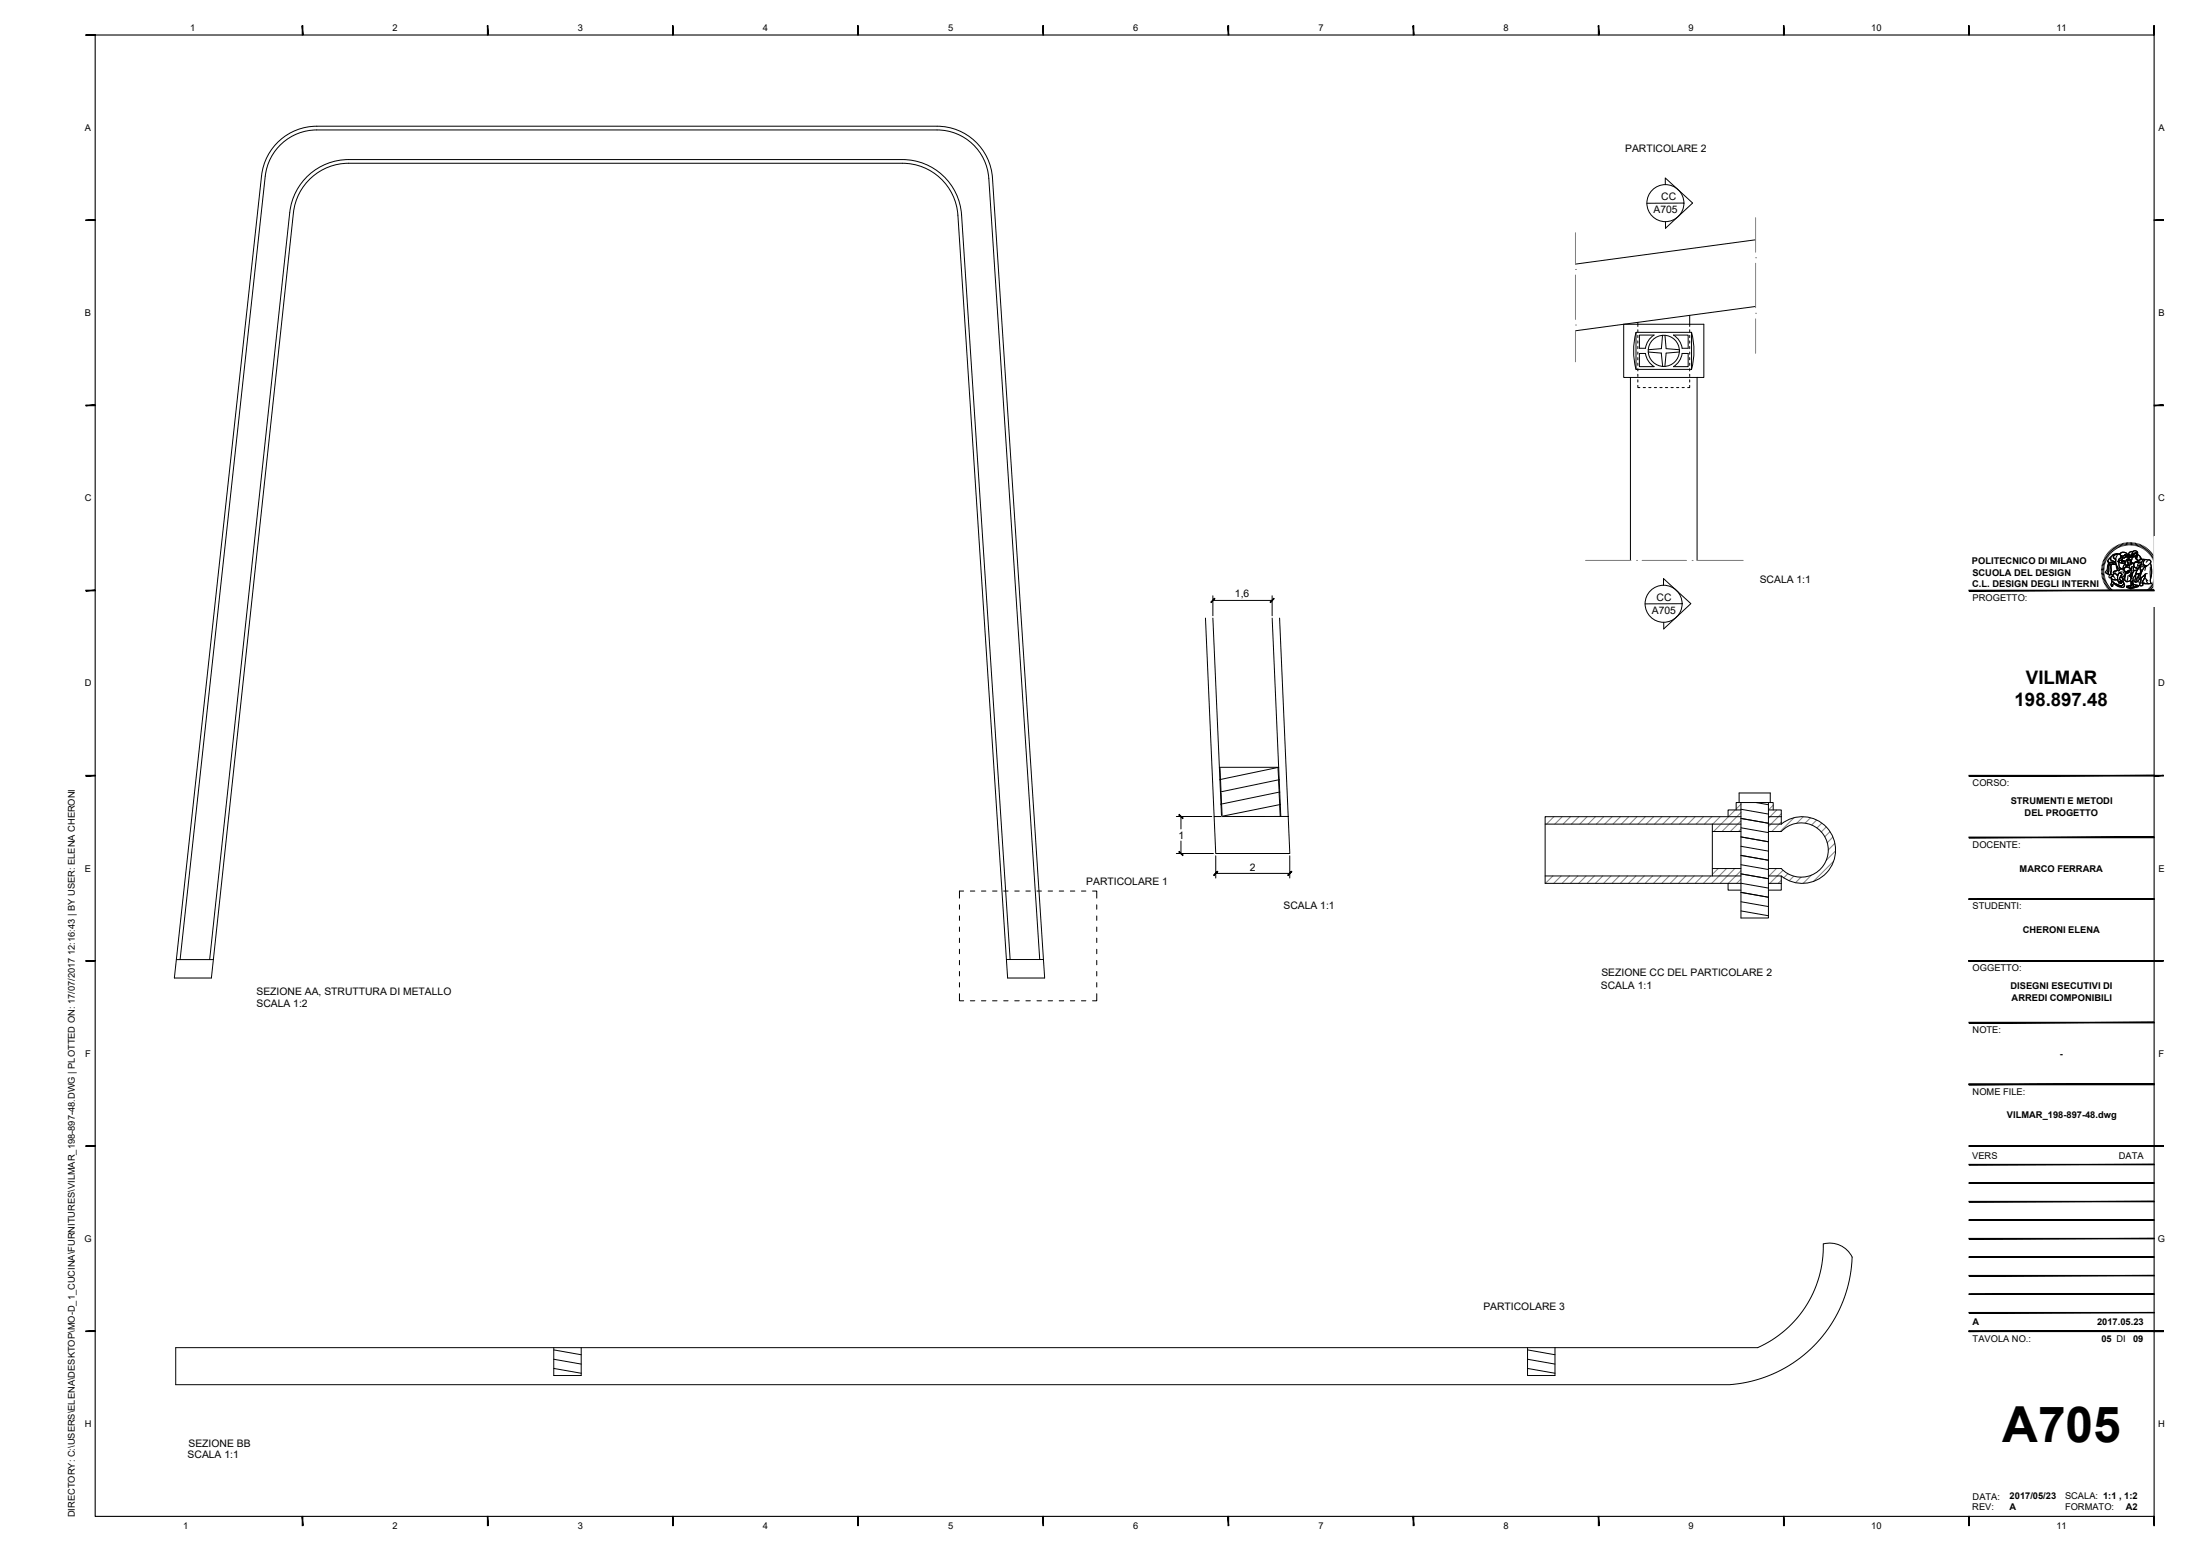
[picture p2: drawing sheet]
<svg xmlns="http://www.w3.org/2000/svg" width="594mm" height="420mm" viewBox="0 0 594 420" stroke-linecap="round" stroke-linejoin="round" font-family="sans-serif">
<!-- layer: A-FURN -->
<g fill="none" stroke="#000" stroke-width=".27">
<path d="M75 38.4a15 15 0 0 1 10.5-4.3h167.5a15 15 0 0 1 15 14l14.1 216h-10l-13.4-206a15 15 0 0 0-15-14h-149.5a15 15 0 0 0-15 13.4l-22.1 206.6h-10l23.5-216.6a15 15 0 0 1 4.4-9.1zM474.1 64.8l-48.7 6.5M442.3 87.1v1.1M442.3 89.1v.6M442.3 90.6v.6M442.3 92.1v.6M442.3 93.6v.6M442.3 95.1v.6M442.3 96.6v.6M442.3 98.1v.6M442.3 99.6v.6M456.3 85.2v3"/>
<path d="M456.3 89.1v.6M456.3 90.6v.6M456.3 92.1v.6M456.3 93.6v.6M456.3 95.1v.6M456.3 96.6v.6M456.3 98.1v.6M456.3 99.6v.6M474.1 82.8l-48.7 6.5M440.3 101.9v49.4M442.3 104.1v.6h.5M442.3 101.1v.6"/>
<path d="M442.3 102.6v.6M443.7 104.7h.6M445.2 104.7h.6M446.7 104.7h.6M448.2 104.7h.6M449.7 104.7h.6M451.2 104.7h.6M452.7 104.7h.6M454.2 104.7h.6M456.3 104.1v.6h-.6M456.3 101.1v.6M456.3 102.6v.6"/>
<path d="M458.3 101.9v49.4M325.5 166.9l2.4 53.6M327.5 166.9l2.4 53.6M343.5 166.9l2.4 53.6M345.5 166.9l2.4 53.6M327.9 220.5h20l.4 10h-20zM417.2 222.5h52.9M417.2 236.5h52.9M462.4 222.5v14M462.4 224.5h7.7M462.4 234.5h7.7M470.1 220.5h-52.9v18h52.9"/>
<path d="M477.5 236.5h3.5v2h-3.5M477.5 224.5h3.5a7.3 7.3 0 0 1 10.5-.2 7.3 7.3 0 0 1 0 10.5 7.3 7.3 0 0 1-10.5-.3h-3.5M477.5 220.5h3.5v2M477.5 222.5h3.5M481 222.5a9 9 0 0 1 12.3 .9 9 9 0 0 1 0 12.3 9 9 0 0 1-12.3 .8M47.6 259.1h10M48.6 259.1l23-211.5a14 14 0 0 1 13.9-12.5h167.5a14 14 0 0 1 14 13.1l13.8 210.9M56.6 259.1l21.6-201.7a16 16 0 0 1 16-14.3h149.5a16 16 0 0 1 16 14.9l13.1 201.1M271.8 259.1h10M47.5 363.9h427.1a29.9 29.9 0 0 0 17.8-28 6.7 6.7 0 0 1 7.7 3.6 35.7 35.7 0 0 1-33.1 34.4h-419.5zM149.5 363.9v7.5M156.9 363.9v7.5"/>
<path d="M412.5 363.9v7.5M419.9 363.9v7.5"/>
</g>
<!-- layer: COSTR -->
<g fill="none" stroke="#000" stroke-width=".27">
<path d="M438.5 87.6h21.6v14.3h-21.6zM441.8 89.7h15v10h-15zM441.8 89.7a19.4 19.4 0 0 0 0 10M442.7 90.5h4l-1.4 1.2-.6 1.1-.4 1.2h-1.6zM442.7 95.4h1.6l.4 1.3 .6 1 1.4 1.3h-4zM445.1 95.1l3.5 .2M448.6 95.3l.4 3.6M448.9 90.5l-.3 3.6-3.5 .3M449.6 90.5l.3 3.6 3.6 .3M453.5 95.1l-3.6 .2-.3 3.6M454.2 95.4l-.3 1.3-.6 1-1.4 1.3h4v-3.6h-1.7M454.2 94l-.3-1.2-.6-1.1-1.4-1.2h4v3.5h-1.7"/>
<path d="M456.8 89.7a19.4 19.4 0 0 1 0 10M345.3 207.2h-16l.2 .3 .1 2.8-.2 .2 .2 .3 .1 2.8-.1 .2M345.3 207.2l-.2 .3 .3 3-.1 .4 .1 2.8 .2 .2-.2 .3 .2 2.9 .1 .1-.1 .4 .1 2.9M345.3 207.2l-15.9 3.3M345.4 210.5l-15.8 3.3 .2 .4 .1 2.8-.2 .2 .2 .3 .1 2.8M345.6 213.9l-15.9 3.2M345.7 217.2l-15.8 3.2M469.6 216.7v-2.6h8.4v2.6M470.1 218.7h-3.5v1.8M470.1 216.7h-1.3v2M470.1 216.7h7.4v31.2h-7.4zM470.1 218.5l7.4 1.3"/>
<path d="M474.2 216.7l3.3 .6M477.5 218.7h3.5v1.8M477.5 216.7h1.3v2M466.6 238.5v1.9h3.5M470.1 236l7.4 1.3M470.1 238.5l7.4 1.3M470.1 231l7.4 1.3-7.4-1.3M470.1 233.5l7.4 1.3M470.1 226l7.4 1.3M470.1 228.5l7.4 1.3M470.1 221l7.4 1.3M470.1 223.5l7.4 1.3"/>
<path d="M481 238.5v1.9h-3.5M470.1 241l7.4 1.3M470.1 243.5l7.4 1.3M470.1 246l7.4 1.3M149.5 364.5l7.4 1.3M149.5 367l7.4 1.3M149.5 369.5l7.4 1.3M149.5 371.4h7.4M412.5 371.4h7.4M412.5 364.5l7.4 1.3M412.5 367l7.4 1.3M412.5 369.5l7.4 1.3"/>
<circle cx="449.3" cy="94.7" r="4.2"/>
</g>
<!-- layer: A-SECT-MCUT -->
<g fill="none" stroke="#808080" stroke-width=".27">
<path d="M474.1 58.8v9.3M425.4 72.8h.1M425.4 62.8v8.5M425.4 74.3v12M474.1 69.6h.1M474.1 71.1v12M425.4 87.8h.1M425.4 89.3v8.4M474.1 84.6h.1M474.1 86.1v9.3M428.1 151.3h12.3M441.9 151.3h.1"/>
<path d="M443.4 151.3h12M456.9 151.3h.1M458.4 151.3h12.3M468.6 218.7l-5.9 5.8M470.1 219.4l-5.1 5.1M470.1 217.2l-1.3 1.3M478.8 217.4l-1.3 1.3M479.8 218.7l-2.3 2.3M481 219.7l-3.5 3.5M330 220.3l-.1 .2M417.4 220.5l-.2 .1M419.3 236.5l-2 2"/>
<path d="M419.6 220.5l-2 2M421.6 236.5l-2 2M421.8 220.5l-2 2M423.8 236.5l-2 2M424.1 220.5l-2 2M426 236.5l-2 2M426.3 220.5l-2 2M428.3 236.5l-2 2M428.6 220.5l-2 2M430.5 236.5l-2 2M430.8 220.5l-2 2M432.8 236.5l-2 2"/>
<path d="M433.1 220.5l-2 2M435 236.5l-2 2M435.3 220.5l-2 2M437.3 236.5l-2 2M437.6 220.5l-2 2M439.5 236.5l-2 2M439.8 220.5l-2 2M441.8 236.5l-2 2M442.1 220.5l-2 2M444 236.5l-2 2M444.3 220.5l-2 2M446.3 236.5l-2 2"/>
<path d="M446.5 220.5l-2 2M448.5 236.5l-2 2M448.8 220.5l-2 2M450.8 236.5l-2 2M451 220.5l-2 2M453 236.5l-2 2M453.3 220.5l-2 2M455.2 236.5l-2 2M455.5 220.5l-2 2M457.5 236.5l-2 2M457.8 220.5l-2 2M459.7 236.5l-2 2"/>
<path d="M460 220.5l-2 2M462 236.5l-2 2M462.3 220.5l-2 2M464 234.5l-1.6 1.6M464.5 220.5l-2.1 2.1M466.2 234.5l-4 4M468.5 234.5l-4 4M470.1 221.7l-2.9 2.8M470.1 223.9l-.6 .6M470.1 235.1l-3.4 3.4M470.1 237.4l-1.1 1.1M479.7 234.5l-2.2 2.2"/>
<path d="M481 222l-2.5 2.5M481 237.7l-.8 .8M481.5 235l-3.6 3.5M482.8 235.9l-1.1 1.1M484.4 236.6l-1.3 1.2M484.4 220.8l-3.7 3.7M486.3 236.9l-1.4 1.5M486.9 220.5l-1.7 1.8M488.9 220.8l-1.5 1.5M489.1 236.3l-2.2 2.2M490.6 221.4l-1.4 1.4M492 222.3l-1.4 1.3"/>
<path d="M493.2 223.3l-1.4 1.3M494.2 224.6l-1.4 1.4M494.9 226l-1.5 1.5M495.1 232.6l-5.4 5.4M495.5 227.7l-1.8 1.8M495.7 229.8l-2.6 2.5"/>
</g>
<!-- layer: G-ANNO-TTLB -->
<g fill="#000" stroke="#000" stroke-width=".27">
<path d="M23.2 9.5h2.5v-.1zM23.2 9.4h2.5l-2.5 .1z"/>
<path d="M81.6 7l.2 2.5v-2.5zM81.6 7l.2 2.5h-.2z"/>
<path d="M131.6 7l.2 2.5v-2.5zM131.6 7l.2 2.5h-.2z"/>
<path d="M181.6 7l.2 2.5v-2.5zM181.6 7l.2 2.5h-.2z"/>
<path d="M231.6 7l.2 2.5v-2.5zM231.6 7l.2 2.5h-.2z"/>
<path d="M281.6 7l.2 2.5v-2.5zM281.6 7l.2 2.5h-.2z"/>
<path d="M331.6 7l.2 2.5v-2.5zM331.6 7l.2 2.5h-.2z"/>
<path d="M381.6 7l.2 2.5v-2.5zM381.6 7l.2 2.5h-.2z"/>
<path d="M431.6 7l.2 2.5v-2.5zM431.6 7l.2 2.5h-.2z"/>
<path d="M481.6 7l.2 2.5v-2.5zM481.6 7l.2 2.5h-.2z"/>
<path d="M531.6 7l.2 2.5v-2.5zM531.6 7l.2 2.5h-.2z"/>
<path d="M581.6 7l.2 2.5v-2.5zM581.6 7l.2 2.5h-.2z"/>
<path d="M23.2 59.5h2.5v-.1zM23.2 59.4h2.5l-2.5 .1z"/>
<path d="M581.7 59.5h2.5v-.1zM581.7 59.4h2.5l-2.5 .1z"/>
<path d="M23.2 109.6h2.5v-.2zM23.2 109.4h2.5l-2.5 .2z"/>
<path d="M581.7 109.6h2.5v-.2zM581.7 109.4h2.5l-2.5 .2z"/>
<path d="M23.2 159.5h2.5v-.1zM23.2 159.4h2.5l-2.5 .1z"/>
<path d="M531.7 159.5h50v-.1zM531.7 159.4h50l-50 .1z"/>
<path d="M581.7 159.5h2.5v-.1zM581.7 159.4h2.5l-2.5 .1z"/>
<path d="M23.2 209.6h2.5v-.2zM23.2 209.4h2.5l-2.5 .2z"/>
<path d="M531.7 209.6h50v-.2zM531.7 209.4h50l-50 .2z"/>
<path d="M581.7 209.6h2.5v-.2zM581.7 209.4h2.5l-2.5 .2z"/>
<path d="M531.7 226.2h50v-.2zM531.7 226h50l-50 .2z"/>
<path d="M23.2 259.5h2.5v-.1zM23.2 259.4h2.5l-2.5 .1z"/>
<path d="M531.7 242.7v.2l50-.2zM531.7 242.9l50-.2v.2z"/>
<path d="M531.7 259.4v.1l50-.1zM531.7 259.5l50-.1v.1z"/>
<path d="M531.7 259.4v.1l50-.1zM531.7 259.5l50-.1v.1z"/>
<path d="M531.7 259.4v.1l50-.1zM531.7 259.5l50-.1v.1z"/>
<path d="M531.7 259.4v.1l50-.1zM531.7 259.5l50-.1v.1z"/>
<path d="M531.7 242.9h50v-.2zM531.7 242.7h50l-50 .2z"/>
<path d="M581.7 259.5h2.5v-.1zM581.7 259.4h2.5l-2.5 .1z"/>
<path d="M531.7 276v.2l50-.2zM531.7 276.2l50-.2v.2z"/>
<path d="M531.7 292.7v.2l50-.2zM531.7 292.9l50-.2v.2z"/>
<path d="M531.7 292.7v.2l50-.2zM531.7 292.9l50-.2v.2z"/>
<path d="M23.2 309.5h2.5v-.1zM23.2 309.4h2.5l-2.5 .1z"/>
<path d="M531.7 319.4h50zM531.7 319.5l50-.1z"/>
<path d="M531.7 314.4h50zM531.7 314.5l50-.1z"/>
<path d="M531.7 309.4v.1l50-.1zM531.7 309.5l50-.1v.1z"/>
<path d="M581.7 309.5h2.5v-.1zM581.7 309.4h2.5l-2.5 .1z"/>
<path d="M581.7 309.5h2.5v-.1zM581.7 309.4h2.5l-2.5 .1z"/>
<path d="M531.7 339.4h50zM531.7 339.5l50-.1z"/>
<path d="M531.7 334.4h50zM531.7 334.5l50-.1z"/>
<path d="M531.7 329.4h50zM531.7 329.5l50-.1z"/>
<path d="M531.7 324.4h50zM531.7 324.5l50-.1z"/>
<path d="M23.2 359.6h2.5v-.2zM23.2 359.4h2.5l-2.5 .2z"/>
<path d="M531.7 359.4v.2l50-.2zM531.7 359.6l50-.2v.2z"/>
<path d="M531.7 359.4v.2l50-.2zM531.7 359.6l50-.2v.2z"/>
<path d="M531.7 354.4h50zM531.7 354.5l50-.1z"/>
<path d="M531.7 349.4h50zM531.7 349.5l50-.1z"/>
<path d="M531.7 344.4h50zM531.7 344.5l50-.1z"/>
<path d="M581.7 359.6h2.5v-.2zM581.7 359.4h2.5l-2.5 .2z"/>
<path d="M581.7 359.6h2.5v-.2zM581.7 359.4h2.5l-2.5 .2z"/>
<path d="M581.7 359.6h2.5v-.2zM581.7 359.4h2.5l-2.5 .2z"/>
<path d="M581.7 359.6h2.5v-.2zM581.7 359.4h2.5l-2.5 .2z"/>
<path d="M81.6 409.5l.2 2.5v-2.5zM81.6 409.5l.2 2.5h-.2z"/>
<path d="M131.6 409.5l.2 2.5v-2.5zM131.6 409.5l.2 2.5h-.2z"/>
<path d="M181.6 409.5l.2 2.5v-2.5zM181.6 409.5l.2 2.5h-.2z"/>
<path d="M231.6 409.5l.2 2.5v-2.5zM231.6 409.5l.2 2.5h-.2z"/>
<path d="M281.6 409.5l.2 2.5v-2.5zM281.6 409.5l.2 2.5h-.2z"/>
<path d="M331.6 409.5l.2 2.5v-2.5zM331.6 409.5l.2 2.5h-.2z"/>
<path d="M381.6 409.5l.2 2.5v-2.5zM381.6 409.5l.2 2.5h-.2z"/>
<path d="M431.6 409.5l.2 2.5v-2.5zM431.6 409.5l.2 2.5h-.2z"/>
<path d="M481.6 409.5l.2 2.5v-2.5zM481.6 409.5l.2 2.5h-.2z"/>
<path d="M531.6 409.5l.2 2.5v-2.5zM531.6 409.5l.2 2.5h-.2z"/>
<path d="M581.6 409.5l.2 2.5v-2.5zM581.6 409.5l.2 2.5h-.2z"/>
</g>
<path d="M25.7 9.5h556v400h-556z" fill="none" stroke="#000" stroke-width=".3"/>
<!-- layer: G-ANNO-LOGO -->
<g fill="none" stroke="#000" stroke-width=".3">
<path d="M567.5 154.1h.6M567.5 153.8h.6M567.5 153.4l.7 .1M567.5 153.1l.7 .1M567.6 152.7l.7 .1M567.7 152.4l.6 .1M567.8 152l.6 .2M567.9 151.7l.6 .2M568 151.3l.6 .3M568.1 151l.6 .3M568.1 154.5h-.6M568.2 154.8h-.7"/>
<path d="M568.2 155.1l-.7 .1M568.2 155.4l-.6 .2M568.3 150.7l.6 .3M568.3 155.7l-.6 .2M568.4 156.1l-.7 .1M568.4 150.4l.6 .3M568.5 156.4l-.6 .2M568.6 156.7l-.6 .2M568.6 150.1l.6 .3M568.7 157l-.6 .3M568.8 149.8l.6 .4M568.9 157.3l-.6 .3"/>
<path d="M569 157.6l-.6 .3M569.1 149.5l.5 .4M569.2 157.8l-.6 .4M569.3 149.2l.5 .5M569.4 151.8h.6a.84 .84 0 0 0 1.3-.1l.1 .6-1 .1a.78 .78 0 0 1-1.1-.5zM569.4 151.8v.4M569.4 158.1l-.6 .4M569.5 148.9l.5 .5M569.5 152.3l-.2 .5-.2 1.4-.3 .6 .4 .2M569.6 158.4l-.6 .4M569.7 150.7l.3-.2-.1 .3a.81 .81 0 0 0 1 .8l.3 .1-.1 .2a.74 .74 0 0 1-1.1-.1l-.3 .1a.51 .51 0 0 1-.5-.4 .51 .51 0 0 1 .3-.6zM569.8 148.7l.4 .5"/>
<path d="M569.8 158.6l-.6 .5M569.8 152.3l-.3 .5v1.4l-.3 .8 .7 .2M569.8 152.3l.4 .1-.2 .4 .1 1.2-.1 1.1-.1 .1a.44 .44 0 0 1-.6-.2 .44 .44 0 0 1 .1-.6l.1-1.4zM570 150.5l-.6 .6a.44 .44 0 0 0-.2 .5 .44 .44 0 0 0 .5 .3h.6a.65 .65 0 0 0 1-.2M570 158.9l-.5 .4M570 148.4l.5 .6M570 155.9a1.21 1.21 0 0 0 1.8 .5M570.1 150.2l.6-.5 1.3-.1a.99 .99 0 0 0-1.2 1l.5 .3v.8l-.5-.1a.75 .75 0 0 1-.9-.8zM570.2 156.3v.5l.8 .7 1.9 .9M570.2 156.2l.7 .4 .9-.2 .4 .8v.2l.2-.2 .3 .4-.2-.6 .3 .4-.1-.4 .4 .1-.8-.6 .3-.8 .4 .2 .3 1a.79 .79 0 0 1 .1 .9 .79 .79 0 0 1-.9 .3l-1.7-.8-.6-.5zM570.2 159.1l-.5 .5M570.2 152.4l1.2-.1 .6 1.2-.1 .5-.4 .1a.6 .6 0 0 0-.8 .7l.2 .1-.4 .5a.56 .56 0 0 1-.5-.9v-1.7z"/>
<path d="M570.2 152.4l-.2 .6 .1 2.1M570.3 148.2l.4 .5M570.3 156.9l.8 .6 1.4 .6h.6l.4-.6a.65 .65 0 0 1 0 1 .65 .65 0 0 1-.9 0l-1.3-.6a.44 .44 0 0 0-.5-.3 .44 .44 0 0 0-.3 .5v.2h-.3a.86 .86 0 0 1 0-1.2zM570.3 156.9l-.1 .2a.83 .83 0 0 0 0 1.2l.4-.2-.2-.1a.49 .49 0 0 1 .4-.4 .49 .49 0 0 1 .5 .3l.9 .5a1.25 1.25 0 0 0 1.5-.1l-.2-.8M570.4 159.3l-.4 .5M570.5 155.4a.5 .5 0 0 0-.8-.2 .5 .5 0 0 0 .1 .8 .61 .61 0 0 1 .6-.4 .61 .61 0 0 1 .5 .4l.3 .2M570.6 148l.4 .5M570.7 159.5l-.5 .6M570.7 155l.4-.2 .2 .1a.73 .73 0 0 1 .5 1v.5a1.19 1.19 0 0 1-1.8-.5l.7-.2-.2-.3zM570.7 154.4l1.2-.4 .3 .1 .2-.4 .5-.1 .6 .2 .3 .4a1 1 0 0 1 0 1.2 1 1 0 0 1-1.1 .4v-.3a.47 .47 0 0 0 .1-.7 .47 .47 0 0 0-.8 .2l-.1 .4-.8-.6a.29 .29 0 0 1-.4 0 .29 .29 0 0 1 0-.4zM570.9 147.8l.3 .6M570.9 150l.9-.4a.75 .75 0 0 1 .9 .6 .75 .75 0 0 1-.5 .9l-.2 .4 .1 .4a1.41 1.41 0 0 0 .6 1.5l.2 .2-.5 .1-.1 .3a.32 .32 0 0 1-.4 0 .32 .32 0 0 1 0-.5l-.6-1.4v-1.2l-.6-.4z"/>
<path d="M570.9 159.7l-.4 .6M571.1 154.7l.7 .7M571.1 154.8l-.5 .4 .1 .4M571.2 147.6l.3 .6M571.2 159.9l-.4 .6M571.4 152.3l-2-.1-.4 1.6-.5 .7 .3 .3M571.5 147.4l.3 .6M571.5 152.7l.2 1.3M571.7 149.9l-.3 .7-.1 1.2 .6 1.6a.38 .38 0 0 0 0 .5 .38 .38 0 0 0 .4 .2l.1-.4 .5-.2a1.04 1.04 0 0 1-.7-1.4 1.49 1.49 0 0 1 .5-1.7 1.04 1.04 0 0 0-1.4-.8l-.7 .2-.5 .4-.2 .6a.81 .81 0 0 0 1 .8l.3 .1M571.8 147.3l.3 .6M571.9 154l-.4 .1a.6 .6 0 0 0-.8 .7l.2 .1M572 149.6a.87 .87 0 0 0-.9 .2 .87 .87 0 0 0-.2 1l.4 .1"/>
<path d="M572.1 147.1l.3 .6M572.2 154.7a.47 .47 0 0 1 .7 .2 .47 .47 0 0 1-.2 .6l-.4 1 .8 .7-.4-.2 .1 .5-.3-.5 .2 .6-.3-.4-.2 .2v-.2l-.4-.6 .1-1.2zM572.2 154.7a.47 .47 0 0 1 .7 .2 .47 .47 0 0 1-.2 .6l-.4 1 .8 .7-.4-.2 .1 .4-.3-.4 .1 .6-.2-.4-.2 .2v-.2l-.4-.6v-1.1zM572.2 151l1-.4-.1 .5-1.1 .5zM572.3 151.5l.7-.3 .3 .2-.4 .2 .2 .4a.61 .61 0 0 1-.8-.5zM572.3 151.5a.57 .57 0 0 0 .8 .5M572.4 149.7l.7-.6 1 .2a.3 .3 0 0 1 .4 .3 .3 .3 0 0 1-.4 .3l-.3-.2-.5 .5-.6-.2M572.4 147l.3 .6M572.5 149.4l.5-.3h.6l.7 .4a.23 .23 0 0 1 .2 .3 .23 .23 0 0 1-.3 .1l-.4-.2-.4 .4-.4 .1-.6-.5zM572.7 150l.6 .2 .6-.5 .3 .2-.2 .6-.4 .2-.4-.2-.6 .2zM572.8 146.9l.2 .6M572.9 153.6l.6 .2 .4 .6a.82 .82 0 0 1-.2 1.1h-.1"/>
<path d="M573 151.5h.8l-.2 .1a.37 .37 0 0 1-.2 .5 .37 .37 0 0 1-.5-.2zM573 155.9l.3 1a.8 .8 0 0 1 .1 .9 .8 .8 0 0 1-.9 .3M573 151.2l.3 .2M573.1 150.9v.2l-1.1 .5M573.1 154.4l-.8 .2M573.1 146.8l.2 .6M573.2 150.6l-.4 .5M573.3 154.1l.7 .5M573.4 151.5a.33 .33 0 0 0-.4 .3 .33 .33 0 0 0 .4 .3 .33 .33 0 0 0 .2-.5l.2-.1-.6 .1M573.4 154.6a.7 .7 0 0 1 .2 .9 .7 .7 0 0 1-1 .2M573.5 153.5l.6-.4h.6l.5 .4a.32 .32 0 0 1 .1 .5 .32 .32 0 0 1-.4 0l-.3 .2a.5 .5 0 0 1-.6 .3 .5 .5 0 0 1-.4-.5zM573.5 153.8l.1-.4a.91 .91 0 0 1 1.3-.1l.3 .1a.32 .32 0 0 1 .2 .4 .32 .32 0 0 1-.3 .3l-1.2 .3"/>
<path d="M573.5 146.7l.1 .6M573.5 156.4l.8 .7M573.7 150.5v.1M573.8 150.1l.2 .1M573.8 155.8v.9M573.8 152.4a1.25 1.25 0 0 0-.5 1.3M573.8 146.6l.1 .7M573.8 150.1v.1M573.9 154.4l1.2-.4-.2 .5-.4 .3-.5-.2zM573.9 154.4l.6 .4 .4-.3v-.3l.5-.4-.3-.4-.5-.3h-.6l-.5 .7-.2-.1v-.5l.5-.8 .2 .2h1.1l.5-.4v-.3l.6 .2v.5a.62 .62 0 0 1-.1 .9l.1 .7-.3 .5-.4 .1-.2 .6h-.4l.3 .3 .3-.1v.4l.1-.3-.3 1.1a.98 .98 0 0 1-1.5 0l-.3-.4 .3-.6 .2-1.1M573.9 155.2l-.3 1-.4 .4M574.1 154.6h-.1"/>
<path d="M574.2 150.3l.8-.2a.29 .29 0 0 1 .2 .5 .29 .29 0 0 1-.5 0zM574.2 146.6l.1 .6M574.2 149.9l-.2 .6-.4 .2-.4-.2-.6 .2M574.2 151.2l.5-.3 .4 .1 .5 1a.22 .22 0 0 1-.1 .3 .22 .22 0 0 1-.3-.1 .22 .22 0 0 1 .2-.3l-.2-.7a.44 .44 0 0 0-.7-.1 .44 .44 0 0 0 .1 .7l.1 .4a.43 .43 0 0 1-.7 .4 .43 .43 0 0 1 0-.7zM574.3 158.3l2-.4 1.1 .2-2 .6zM574.3 158.3l1.1 .4v.3l-1.1-.4zM574.5 151.1l.5-.1 .4 .7a.63 .63 0 0 1-.1 .7 .63 .63 0 0 1-.7 .2zM574.5 146.5l.1 .7M574.6 150.1l.1-.2a.53 .53 0 0 1 .8 .4l-.3 .1M574.6 155.5l-.3 1.6 1-.2M574.6 154.6h.1M574.6 149.9h.1a.52 .52 0 0 1 .8 .4l-.3 .1-.2-.3h-.4z"/>
<path d="M574.7 154.2l.1 .1M574.7 154.5l.1 .1M574.8 154.3h-.1M574.8 151.3h.1M574.9 151.3l-.2 .1M574.9 146.5v.7M575 150.2l-.5-.1-.3 .2 .2 .1a.36 .36 0 0 0 .5 .2 .36 .36 0 0 0 .3-.4l-.2-.1v.2M575 152.6v.7M575 155.3l.3 .1 .2-.6 .4-.1-.4 1.3v-.4h-.3zM575.1 154.1l-.2 .5a.51 .51 0 0 1-.8-.1M575.1 151.1l.2 .3-.1 .1M575.2 151.3a.43 .43 0 0 0-.7-.2 .43 .43 0 0 0 .1 .7 .5 .5 0 0 1-.1 .8 .5 .5 0 0 1-.7-.4l.4-1 .7-.3 .6 .5 .1 .8-.2 .2-.2-.4"/>
<path d="M575.3 146.5l-.1 .7M575.3 151.6l-.2 .1M575.3 151.4a.43 .43 0 0 1 0 .7 .43 .43 0 0 1-.6-.1l-.1-.1M575.3 152.3l-.3 .3h-.4M575.4 158.7l2.1-.6-.1 .3-2 .6zM575.4 158.7v.3M575.5 150.3a.99 .99 0 0 1 0 1.2M575.5 154.8h.1M575.5 155.5l-.1 .4 .2-.2M575.5 149.9l.2 .4M575.6 151.9l-.1-.5a.84 .84 0 0 0 0-1.1l-.4-.5a.45 .45 0 0 1-.2-.6 .45 .45 0 0 1 .6-.2 .27 .27 0 0 1 .4-.1 .27 .27 0 0 1-.1 .5v1.1l.2-.1v-.4a.42 .42 0 0 0 .3 .3 .42 .42 0 0 0 .5-.1l-.1 .6 .2-.1 .4 .7-1.1 .7M575.6 146.5v.7"/>
<path d="M575.7 155.2l-.2 .3v-.3M575.7 152.9l-.2 1.4M575.7 152.1l.4 .2M575.7 157l.2-.1 .2 1-.3-.5-.4 .6zM575.8 154.1l-.4 .3v.5M575.9 154.7l-.4 .1-.2 .6h-.4l.3 .3 .3-.1M575.9 153l-.4 .8M576 146.6l-.1 .6M576 149h-.5a.61 .61 0 0 0-.6 .7M576.1 148.9l.6-.2 .4 .2 .1 .4v.7l-.4 .9v-.7l.3-.5-.3-.5-.2 .2a.78 .78 0 0 0-.6 1.1h-.2l-.1-.8zM576.1 150l.2 .3 .5-.1M576.1 148.9l.6-.2 .5 .5v.8l-.4 .9v-.7l.3-.5a.32 .32 0 0 0-.2-.4 .32 .32 0 0 0-.4 .1h-.3l-.2 1-.2 .1-.1-.8z"/>
<path d="M576.2 152.1l.1-.1a1.52 1.52 0 0 1 1.9 0 1.33 1.33 0 0 1-1.4 1.5l-.6-.7zM576.2 149.5l.6-.3 .3 .5-.3 .5a.4 .4 0 0 1-.4 .1 .4 .4 0 0 1-.3-.3zM576.2 149.7l.2 .1M576.2 154l.9-.1-.7 1.6a1.53 1.53 0 0 0-.5 1.5h-.2l-.2 .5-.2-1zM576.2 154.1l-.9 2.5 .2 .9-.1 .9 .4-1 .3 .8-.2-1.3-.4 .6M576.3 146.6l-.1 .7M576.3 150.2h.1M576.3 153.1a.62 .62 0 0 0-.1 .9l1-.1 .4-.6M576.3 149.8h.1M576.4 150.1h.1M576.7 146.7l-.2 .6M576.7 149.9l.2 .1"/>
<path d="M576.8 155l.7-.1-.5 1.4 .2 .7-.3 .2-.5-.2zM576.8 149.9l-.1 .1M576.9 150.7l.4 .7M577 153.2h.1M577 146.7l-.1 .7M577 151.6h.1a2.25 2.25 0 0 1 1.8-.5l-.7 .9zM577.1 153.9l-.7 1.6a1.53 1.53 0 0 0-.5 1.5M577.2 153.1l-.3 .1M577.2 149.7a1.26 1.26 0 0 1 .9 1.1l.3 .2-.4 .1a.63 .63 0 0 1-.8 .1 .63 .63 0 0 1-.2-.8zM577.2 153.4l-.1 .1M577.2 149.7l.7 .5 .2 .5M577.4 146.8l-.2 .7"/>
<path d="M577.4 158.1v.3l-2 .6-1.1-.4v-.3l1.1 .4 2-.6a6.1 6.1 0 0 0-3.1 .2M577.7 146.9l-.2 .7M577.8 152.8l-.1 .4M577.8 151.8l.3 .1 .2 .3M577.8 153l.2 .1-.1 .7a.71 .71 0 0 1-.2 1.1l-1 .1 .4-1.1zM577.8 150.6l.6 .4M577.9 154.9h-.2a.84 .84 0 0 0-.9 .3 .84 .84 0 0 0-.1 .9l-.3 .9 .5 .2a.44 .44 0 0 0 .1-.8l.5-1.5M577.9 156.3l-.1 .2 .3 .2M578 147.1l-.2 .6M578 153.1v1.2l-.2 1a1.85 1.85 0 0 0-.2 2l.3 .2M578.2 156l1.1-1-.5 1.6a1.19 1.19 0 0 0-.2 1.4l-.1 .1a.45 .45 0 0 1-.7 0 .45 .45 0 0 1 .1-.7zM578.2 152a1.04 1.04 0 0 1 .7-.9 1.04 1.04 0 0 1 1 .1 .55 .55 0 0 1 .8 .2 .55 .55 0 0 1-.2 .8l-.3 .3a1.09 1.09 0 0 1-1.9-.3"/>
<path d="M578.3 152.2l-.5 .6a.69 .69 0 0 1-.5 .7 .69 .69 0 0 1-.7-.3 .75 .75 0 0 1-.1-1.2l.5-.2a.33 .33 0 0 1 .5 .2 .33 .33 0 0 1-.2 .4v.2a.24 .24 0 0 0 .2 .3 .24 .24 0 0 0 .3-.2l.1-.3-.1-.6-.7-.2-.8 .4-.1 .6M578.3 153.8l.1 .5M578.4 147.2l-.3 .6M578.7 147.4l-.3 .6M578.8 153l-.9 .1M578.8 157.2l.6 .4M579 147.5l-.3 .6M579 151a2.39 2.39 0 0 0-2 .6M579.2 159.9l.3 .5M579.2 156l.8 .9M579.2 153a6.5 6.5 0 0 0-1.4 3.4l1.5-1.4 .5-.1M579.3 151.1l.5 .1a.64 .64 0 0 1 .7 0 .64 .64 0 0 1 .2 .7l.2 1.2a7.8 7.8 0 0 1-.2 3.6l.3 .9h-2a.45 .45 0 0 1-.6-.3 .45 .45 0 0 1 .3-.6l.6-1.7-1.5 1.4a5.9 5.9 0 0 1 1.5-3.4l.4-.2a.93 .93 0 0 1-1-.7 .93 .93 0 0 1 .6-1z"/>
<path d="M579.3 151.1a.91 .91 0 0 0-.6 1 .91 .91 0 0 0 1 .7M579.3 147.7l-.4 .6M579.3 155l-.5 1.6a1.24 1.24 0 0 0-.2 1.4l-.1 .1a.45 .45 0 0 1-.7 0 .45 .45 0 0 1 .1-.7l.3-1.4M579.4 159.7l.4 .5M579.4 153l-.2 1M579.6 156.4l.2 .9 .4 .3M579.6 147.9l-.4 .6M579.7 159.5l.4 .5M579.8 151.5l-.2 .3M579.9 148.2l-.4 .5M579.9 159.2l.5 .5M580.1 148.4l-.4 .5"/>
<path d="M580.1 159l.5 .5M580.4 158.8l.5 .4M580.4 148.6l-.5 .5M580.6 158.5l.5 .4M580.6 153.1l.1 3.4M580.7 148.9l-.5 .4M580.7 152a9.8 9.8 0 0 1 0 5l.3 .6-2.5-.1M580.8 158.3l.5 .4M580.9 149.1l-.5 .5M581 158l.5 .4M581.1 149.4l-.5 .4M581.1 157.7l.6 .4"/>
<path d="M581.3 157.4l.6 .3M581.3 149.7l-.5 .4M581.4 157.1l.6 .3M581.6 150l-.6 .4M581.6 156.8l.6 .3M581.7 156.5l.6 .3M581.7 150.3l-.6 .3M581.8 156.2l.6 .2M581.9 155.9l.6 .2M581.9 150.6l-.6 .3M582 155.6l.6 .1M582 155.3l.7 .1"/>
<path d="M582 155h.7M582.1 150.9l-.6 .3M582.1 154.6l.7 .1M582.1 154.4h.7M582.2 151.3l-.6 .2M582.3 151.6l-.6 .2M582.5 151.9l-.7 .2M582.5 152.3l-.6 .1M582.6 152.6l-.6 .2M582.7 153l-.7 .1M582.7 153.3l-.6 .1M582.8 153.7h-.7"/>
<path d="M582.8 154l-.7 .1M571.5 160.1l-.4 .6M571.8 160.3l-.4 .6M572 160.4l-.2 .6M572.3 160.6l-.2 .6M572.6 160.7l-.2 .6M572.9 160.8l-.2 .6M573.3 160.9l-.2 .6M573.6 161l-.2 .6M573.9 161l-.1 .7M574.2 161.1l-.1 .6M574.5 161.1v.7"/>
<path d="M574.9 161.1l-.1 .7M575.2 161.1v.7M575.5 161.1l.1 .7M575.8 161.1l.1 .7M576.2 161.1l.1 .6M576.5 161l.1 .7M576.8 160.9l.2 .7M577.1 160.8l.2 .7M577.4 160.7l.2 .7M577.7 160.6l.3 .7M578 160.5l.3 .6M578.3 160.4l.3 .6"/>
<path d="M578.6 160.2l.3 .6M578.9 160l.4 .6"/>
</g>
<!-- layer: G-ANNO-TTLB -->
<g fill="#fff" stroke="#fff" stroke-width=".27">
<path d="M556.7 159.5l30.7 4.3-5.7-4.3zM556.7 159.5l30.7 4.3h-30.7z"/>
<path d="M581.7 144.9h5.7l-5.7 14.6zM587.4 144.9l-5.7 14.6 5.7 4.3z"/>
</g>
<path d="M556.7 159.5h25v-14.6h5.7v18.9h-30.7z" fill="none" stroke="#fff" stroke-width=".27"/>
<!-- layer: QUOTE -->
<g fill="none" stroke="#000" stroke-width=".27">
<path d="M449.7 49.9v-1.8l7.4 6.7-7.4 6.8v-1.7M454.7 54.8l-10 .1M449.2 158v-1.8l7.4 6.8-7.3 6.8v-1.8M327.5 160.9v5.4M327.5 162.1h16M343.5 160.9v5.4M454.2 163l-10 .1M317.7 220.5h9.5M317.7 230.5h10M318.9 220.5v3.3M318.9 227.1v3.4M328.3 231.1v6"/>
<path d="M328.3 235.8h20M348.3 231.1v6M259.1 244.3v1.2M259.1 247.3v1.2M259.1 250.3v1.2M259.1 253.3v1.2M259.1 256.3v1.2M259.1 259.3v1.2M260.2 240.6h-1.1v1.9M262 240.6h1.2M265 240.6h1.2M268 240.6h1.2"/>
<path d="M271 240.6h1.2M274 240.6h1.2M277 240.6h1.2M280 240.6h1.2M283 240.6h1.2M286 240.6h1.2M289 240.6h1.2M292 240.6h1.2M295 240.6h1.2v1.9M296.2 244.3v1.2M296.2 247.3v1.2M296.2 250.3v1.2"/>
<path d="M296.2 253.3v1.2M296.2 256.3v1.2M296.2 259.3v1.2M259.1 268.3v1.9h1.1M259.1 262.3v1.2M259.1 265.3v1.2M262 270.2h1.2M265 270.2h1.2M268 270.2h1.2M271 270.2h1.2M274 270.2h1.2M277 270.2h1.2"/>
<path d="M280 270.2h1.2M283 270.2h1.2M286 270.2h1.2M289 270.2h1.2M292 270.2h1.2M296.2 268.3v1.9h-1.2M296.2 262.3v1.2M296.2 265.3v1.2"/>
<circle cx="449.7" cy="54.9" r="5"/>
<circle cx="449.2" cy="163" r="5"/>
</g>
<!-- layer: 0 -->
<g fill="#000" stroke="#000" stroke-width=".27">
<path d="M328 161.6l-.9 1.1 1-1zM328 161.6l-.9 1.1-.1-.1z"/>
<path d="M343 162.6l.1 .1 .9-1.1zM344 161.6l.1 .1-1 1z"/>
<path d="M318.5 229.9l-.1 .1 1.1 .9zM318.4 230l1.1 .9-.2 .1z"/>
<path d="M318.4 220l.9 1 .2-.1zM318.4 220l.1-.1 1 1z"/>
<path d="M328.7 235.3l-.9 1.1 1-1zM328.7 235.3l-.9 1.1-.1-.1z"/>
<path d="M348.7 235.3l-1 1 .1 .1zM348.7 235.3l.1 .1-1 1z"/>
</g>
<text font-size="13.4" x="540.7" y="389.3">A705</text>
<g font-size="5">
<text x="547.1" y="184.6">VILMAR</text>
<text x="544" y="190.6">198.897.48</text>
</g>
<g font-size="2.8">
<text x="438.8" y="41">PARTICOLARE 2</text>
<text x="446.5" y="57.5">A705</text>
<text x="448.6" y="54.1">CC</text>
<text x="333.5" y="161.1">1,6</text>
<text x="475.2" y="157.5">SCALA 1:1</text>
<text x="446" y="165.7">A705</text>
<text x="447.3" y="162.3">CC</text>
<text x="318.2" y="226.5">1</text>
<text x="293.3" y="239">PARTICOLARE 1</text>
<text x="337.5" y="235.2">2</text>
<text x="346.6" y="245.6">SCALA 1:1</text>
<text x="432.4" y="263.6">SEZIONE CC DEL PARTICOLARE 2</text>
<text x="69.3" y="268.6">SEZIONE AA, STRUTTURA DI METALLO</text>
<text x="432.3" y="266.9">SCALA 1:1</text>
<text x="69.3" y="272">SCALA 1:2</text>
<text x="400.6" y="353.8">PARTICOLARE 3</text>
<text x="50.7" y="393.6">SCALA 1:1</text>
<text x="50.9" y="390.7">SEZIONE BB</text>
</g>
<g font-size="2.5">
<text x="51.3" y="8.3">1</text>
<text x="106" y="8.3">2</text>
<text x="156" y="8.3">3</text>
<text x="206" y="8.3">4</text>
<text x="256" y="8.3">5</text>
<text x="306" y="8.3">6</text>
<text x="356" y="8.3">7</text>
<text x="406" y="8.3">8</text>
<text x="456" y="8.3">9</text>
<text x="505.3" y="8.3">10</text>
<text x="555.3" y="8.3">11</text>
<text x="23" y="35.4">A</text>
<text x="582.8" y="35.4">A</text>
<text x="23" y="85.4">B</text>
<text x="582.8" y="85.4">B</text>
<text x="22.9" y="135.4">C</text>
<text x="582.8" y="135.4">C</text>
<text x="532.5" y="152.4">POLITECNICO DI MILANO</text>
<text x="532.6" y="155.4">SCUOLA DEL DESIGN</text>
<text x="532.6" y="158.4">C.L. DESIGN DEGLI INTERNI</text>
<text x="532.7" y="162.2">PROGETTO:</text>
<text x="22.9" y="185.4">D</text>
<text x="582.8" y="185.4">D</text>
<text x="532.7" y="212.2">CORSO:</text>
<text x="543" y="217.2">STRUMENTI E METODI</text>
<text x="546.7" y="220.2">DEL PROGETTO</text>
<text x="532.7" y="228.9">DOCENTE:</text>
<text x="23" y="235.4">E</text>
<text x="545.4" y="235.4">MARCO FERRARA</text>
<text x="582.8" y="235.4">E</text>
<text x="532.7" y="245.6">STUDENTI:</text>
<text x="546.2" y="252">CHERONI ELENA</text>
<text x="532.7" y="262.2">OGGETTO:</text>
<text x="542.9" y="267.2">DISEGNI ESECUTIVI DI</text>
<text x="543.2" y="270.2">ARREDI COMPONIBILI</text>
<text x="532.7" y="278.9">NOTE:</text>
<text x="23" y="285.4">F</text>
<text x="556.2" y="285.4">-</text>
<text x="582.9" y="285.4">F</text>
<text x="532.7" y="295.6">NOME FILE:</text>
<text x="542" y="301.8">VILMAR_198-897-48.dwg</text>
<text x="532.6" y="312.9">VERS</text>
<text x="572.2" y="312.9">DATA</text>
<text x="22.8" y="335.4">G</text>
<text x="582.7" y="335.4">G</text>
<text x="532.7" y="357.9">A</text>
<text x="566.3" y="357.9">2017.05.23</text>
<text x="532.7" y="362.4">TAVOLA NO.:</text>
<text x="567.5" y="362.4">05 DI</text>
<text x="576" y="362.4">09</text>
<text x="22.9" y="385.4">H</text>
<text x="582.8" y="385.4">H</text>
<text x="532.6" y="407.8">REV:</text>
<text x="532.7" y="404.9">DATA:</text>
<text x="542.7" y="407.9">A</text>
<text x="542.7" y="404.8">2017/05/23</text>
<text x="557.6" y="404.9">SCALA: 1:1 , 1:2</text>
<text x="557.6" y="407.9">FORMATO:</text>
<text x="574.1" y="407.9">A2</text>
<text x="20.2" y="409.7" transform="rotate(-90 20.2 409.7)">DIRECTORY: C:\USERS\ELENA\DESKTOP\MO-D_1_CUCINA\FURNITURES\VILMAR_198-897-48.DWG | PLOTTED ON: 17/07/2017 12:16:43 | BY USER: ELENA CHERONI</text>
<text x="49.5" y="412.8">1</text>
<text x="106" y="412.8">2</text>
<text x="156" y="412.8">3</text>
<text x="206" y="412.8">4</text>
<text x="256" y="412.8">5</text>
<text x="306" y="412.8">6</text>
<text x="356" y="412.8">7</text>
<text x="406" y="412.8">8</text>
<text x="456" y="412.8">9</text>
<text x="505.3" y="412.8">10</text>
<text x="555.3" y="412.8">11</text>
</g>
</svg>
